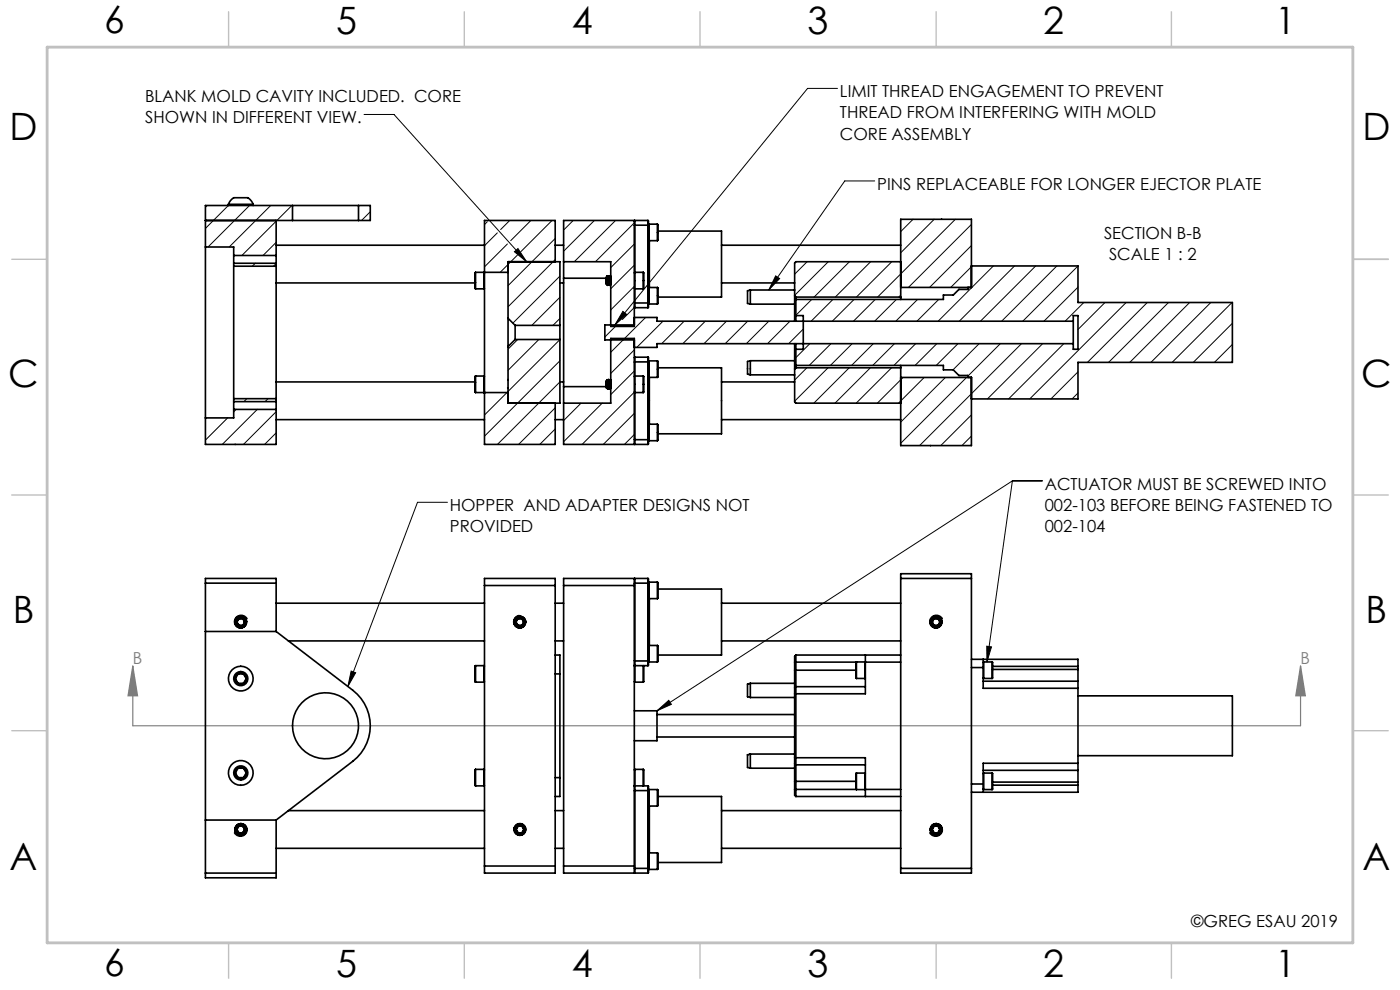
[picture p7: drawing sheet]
<svg xmlns="http://www.w3.org/2000/svg" width="297mm" height="210mm" viewBox="0 0 297 210" stroke-linecap="round" stroke-linejoin="round" font-family="sans-serif">
<g fill="none" stroke="#000" stroke-width=".21">
<path d="M177.7 18.8h-6.4l-40.9 50.1M77.2 24.3h6.4l28.1 31.2M185.6 38.4h-6.4l-16.1 23.1M109.1 53.4l.8-.7 1.8 2.8zM164.6 58.5l.8 .6-2.3 2.4zM132.1 66l.8 .7-2.5 2.2zM94.9 106.5h-6.3l-14.8 39.1M214.8 102h6.3M214.8 102l-75.4 48.8M214.8 102l-5.4 38.4M209.3 137.1l1 .1-.9 3.2zM74.5 142.4l.9 .3-1.6 2.9z"/>
<path d="M139.4 150.8l2.5-2.2 .5 .8z"/>
</g>
<path d="M28.2 141.3l1 6.3h-2zM28.2 141.3v12.7h247.7v-12.7M275.9 141.3l1 6.3h-2z" fill="none" stroke="#808080" stroke-width=".25"/>
<path d="M287 55h7.5M287 144.8v55.2h-187.2" fill="none" stroke="#c0c0c0" stroke-width=".35"/>
<g fill="none" stroke="#c0c0c0" stroke-width=".3">
<path d="M48.5 2.5v7.5M98.5 2.5v7.5M148.5 2.5v7.5M198.6 2.5v7.5M248.5 2.5v7.5M2.5 55h7.5M287 55h7.5M2.5 105h7.5M287 105h7.5M2.5 155h7.5M287 155h7.5M48.5 200v7.5"/>
<path d="M98.5 200v7.5M148.5 200v7.5M198.6 200v7.5M248.5 200v7.5"/>
</g>
<path d="M10 10h277v190h-277z" fill="none" stroke="#c0c0c0" stroke-width=".6"/>
<path d="M139.4 150.8l2.5-2.2 .5 .8zM209.3 137.1l1 .1-.9 3.2zM74.5 142.4l.9 .3-1.6 2.9zM132.1 66l.8 .7-2.5 2.2zM109.1 53.4l.8-.7 1.8 2.8zM164.6 58.5l.8 .6-2.3 2.4z" fill="#000"/>
<path d="M275.9 141.3l1 6.3h-2zM28.2 141.3l1 6.3h-2z" fill="#808080"/>
<g fill="none" stroke="#000" stroke-width=".35">
<path d="M43.6 52.4v36.2M43.6 46.8h18.5M43.6 52.4h6v1.8M48.5 43.3l.3-.6a1.42 1.42 0 0 1 1.6-.8h1.4a1.76 1.76 0 0 1 1.9 1.4M48.5 43.3h5.2M48.5 43.3v.3M49.6 56.5v28.1M49.6 54.2v1.6M49.6 55.8v.7M49.6 56.5h9M49.6 55.8h9M49.6 54.2h9"/>
<path d="M53.7 43.3v.3M58.6 56.5v28.1M58.6 54.2v1.6M58.6 46.8v7.4M58.6 55.8v.7M58.6 52h44.2M62.1 43.6h14M62.1 46.8h14M62.1 43.6h-18.5v8.8M62.1 43.6v3.2M76.1 43.6v3.2M76.1 43.6h2.5v3.2h-2.5"/>
<path d="M100.9 57.8v3.5M100.9 57.8h1.8M102.7 57.8v3.5M102.7 57.8l.1 .1M102.8 57.8v25.5M102.8 57.8h5M117.8 55.5v-8.7h-15v11M117.8 52h1.8M119.6 55.5v3.5M119.6 46.8h15v22.4h-5v-13.7h-10zM119.6 59v23M119.6 59h9"/>
<path d="M128.7 59l.1 .3M128.7 59l.1 1.3M128.7 59.5v.9M128.7 59.5v.8M128.7 59v.5M128.8 58.5l.1 .3M128.8 58.5l-.2 .4v1.3l.1 .2M128.8 58.6v.1M128.8 59.3l.1 1.2M128.8 58.7v.6M128.8 58.7l.2 1.8M128.9 58.7l.2 1.6"/>
<path d="M128.9 58.8l.2 1.5M128.9 58.8l.2-.3 .2 2M129.1 58.5h.1M129.1 58.5l.2 2M129.1 58.5l.2 .3M129.3 58.7l.2 1.6M129.3 58.8l.1 1.5M129.4 58.5l.2 1.6M129.4 58.5h.1M129.5 58.5l.1 .9M129.5 58.5l.1 .2M134.6 47.8h3"/>
<path d="M134.7 46.8v11M134.7 46.8h2.8M134.7 46.8l-.1 .1M134.7 57.8v3.5M134.7 57.8l-.1 .1M134.7 57.8h1.8M136.5 57.8v3.5M137.5 46.8v18.5M137.6 50.9l.1 .2M137.7 47.5v3.6M137.7 47.5l-.1 .2M137.7 51.1h1.8"/>
<path d="M137.7 47.5h1.8M137.8 51.1v9.9M139.5 47.5v3.6M139.6 49h13.5v14h-13.5M153.1 52h38M191.1 55.5h-22.3l-.2 .3v7M199.7 46.5h.1M206.1 56.4h22.6v7.8h32.7v12.7h-32.7v7.7h-22.6M58.6 60h42.2M100.9 79.8v3.5M100.9 79.8h1.8M100.9 61.3h1.8"/>
<path d="M102.7 79.8v3.5M102.7 79.8l.1 .1M102.8 61.2l-.1 .1M107.8 67.5v6M107.8 67.5v-12h11v13.5M107.8 67.5l1.5 1.5M109.3 69v3M109.3 72l-1.5 1.5M109.3 72h9.5M109.3 69h9.5M118.8 69v3M118.8 72v13.5h-11v-12"/>
<path d="M118.8 60h.8M128.7 60.3l.2 .2M128.7 60.3h.1M128.9 60.5h.1M129.1 60.3l.2 .2M129.1 60.3l-.1 .2M129.3 60.5h.1M129.4 60.3h.1M129.4 60.3l-.1 .2M129.5 60.3l.1 .1M129.6 71.8h5v22.5h-15v-8.8h10zM134.6 61.2l.1 .1"/>
<path d="M134.6 67.3h4.8v.8h88.3M134.6 68.9h-6.3v3.2h6.3M134.6 76.8h3M134.6 64.2h3M134.6 65.2l.1 .1M134.7 61.3v4M134.7 75.8v4M134.7 75.8h2.8M134.7 75.8l-.1 .1M134.7 65.3h2.8M134.7 79.8v3.5M134.7 79.8h1.8"/>
<path d="M134.7 79.8l-.1 .1M134.7 61.3h1.8M136.5 79.8v3.5M137.5 75.8v18.5M137.6 64.4l.1 .1M137.6 79.9l.1 .2M137.7 61v3.5M137.7 76.6v3.5M137.7 76.6h1.8M137.7 64.5h1.8M137.7 61h1.8M137.7 61l-.1 .1"/>
<path d="M137.7 76.6l-.1 .1M139.5 61v3.5M139.5 76.6v3.5M139.6 78h13.5v14h-13.5M153.1 60h15.5M159.2 76.5v3M159.2 76.5l-.6 .2v2.7l.6 .1M159.2 61.5v3M159.2 61.5l-.6 .2v2.7l.6 .1M159.2 76.5h9.4M159.2 79.5h9.4M159.2 61.5h9.4"/>
<path d="M159.2 64.5h9.4M168.6 72.9v5.4M168.6 62.8v5.3M168.6 78.3v7l.2 .2h22.3M168.6 62.8l.2 .2M168.8 63v.5M168.8 77.5v.5M168.8 72.9v1.2M168.8 66.9v1.2M168.8 77.5h31.3v1h2.1l1.2 1.1h1.9v.5h.8v14.4h-15v-16.5M168.8 63.5v3.4M168.8 74.1v3.4"/>
<path d="M168.8 78h22.3M168.8 63h22.3M168.8 78l-.2 .3M168.8 66.9h1.6v7.2h-1.6M191.1 63v.5M191.1 77.5v.5M191.1 61h15v-14.5h-15v16.5M205.3 61v.4h-1.9l-1.2 1.2h-2.1v.9h-31.3M227.7 68.1v4.8M227.7 68.1v-1.2h1v7.2h-1v-1.2M227.7 72.9h-88.3v.8h-4.8M49.6 85.2v1.6"/>
<path d="M49.6 84.6h9M49.6 86.8v1.8h-6M49.6 84.6v.6M49.6 86.8h9M49.6 85.2h9M49.9 94.3h.1M58.6 85.2v1.6M58.6 86.8v7.5h-15v-5.7M58.6 84.6v.6M58.6 81h42.2M58.6 89h44.2M100.9 83.3h1.8"/>
<path d="M102.8 83.3v11h15v-8.8M102.8 83.3h5M102.8 83.2l-.1 .1M107.7 82.3l.1 .1M107.7 80.5l.1 .1M117.8 89h1.8M118.8 81h.8M119.6 82v3.5M119.6 82h9M128.7 81l.2 1.5M128.7 81.5v.9M128.7 81.5v.8"/>
<path d="M128.7 81l.1 .3M128.7 81v.5M128.7 82.3h.1M128.8 80.5l.1 .3M128.8 80.5l-.2 .4v1.3l.1 .2M128.8 80.6v.1M128.8 80.7l.2 1.8M128.8 80.7v.6M128.8 81.3l.1 1.2M128.9 82.5h.1M128.9 80.7l.4 1.8M128.9 80.8l.2 1.5"/>
<path d="M129.1 80.6l-.2 .2M129.1 82.3h.1M129.1 82.3l-.1 .2M129.1 80.5l.2 2M129.1 80.5l.3 1.8M129.3 82.5h.1M129.3 80.7l.3 1.7M129.4 80.5l.2 1.6M129.4 80.5h.1M129.4 82.3h.1M129.4 82.3l-.1 .2M129.5 80.5l.1 .9"/>
<path d="M129.5 80.5l.1 .2M134.6 83.2l.1 .1M134.6 93.2h3M134.6 94.2l.1 .1M134.7 83.3v11M134.7 94.3h2.8M134.7 83.3h1.8M137.6 93.4l.1 .1M137.7 90v3.5M137.7 93.5h1.8M137.7 90h1.8M137.7 90l-.1 .1"/>
<path d="M137.7 80.1h1.8M137.8 80.1v9.9M139.5 90v3.5M153.1 81h15.5M153.1 89h38M191.1 80.1h15M197.4 94.5h.1M43.6 123.7v-1h15v1M43.6 123.7h15M43.6 123.7v61.5M43.6 134h15M50.2 132l.4 .7"/>
<path d="M50.2 132l.1 .4 .3 .3M50.6 131.2l-.4 .8M50.6 131.2l-.3 .3-.1 .5M50.6 132.7h.9M50.6 132.7l.5 .1 .4-.1M50.6 131.2l.5-.1 .4 .1M50.6 131.2h.9M51.5 131.2l.3 .3 .1 .5M51.5 131.2l.4 .8M51.9 132l-.4 .7M51.9 132l-.1 .4-.3 .3M52.3 132l-.1 .4-.6 .6"/>
<path d="M52.3 132l-.2 .5-.3 .4M52.3 131.7a1.2 1.2 0 0 0-1.6-.9 1.2 1.2 0 0 0-.7 1.7 1.2 1.2 0 0 0 1.8 .4M52.3 131.7v.3M52.3 131.7v.1M52.4 131.2a1.36 1.36 0 0 0-1.7-.7 1.36 1.36 0 0 0-.9 1.6 1.36 1.36 0 0 0 1.6 1l.4-.2M58.6 134l16.2 12.4a9.5 9.5 0 0 1 0 15.1l-16.2 12.5M58.6 128h44.2M58.6 123.7v10.3M61.2 136h41.6M102.8 124.2v-1.5h15v1.5M102.8 124.2h15M102.8 124.2v59.5"/>
<path d="M109.4 132l.1 .4 .3 .3M109.4 132l.4 .7M109.8 131.2l-.3 .3-.1 .5M109.8 131.2l-.4 .8M109.8 132.7h.9M109.8 132.7l.5 .1 .4-.1M109.8 131.2h.9M109.8 131.2l.5-.1 .4 .1M110.2 130.6a1.29 1.29 0 0 0-1.2 1.7 1.29 1.29 0 0 0 2 .6M110.7 131.2l.4 .8M110.7 131.2l.3 .3 .1 .5M111.1 132l-.4 .7"/>
<path d="M111.1 132l-.1 .4-.3 .3M111.5 132l-.1 .4-.5 .5M111.5 132l-.1 .3-.4 .6M111.5 131.7a1.2 1.2 0 0 0-1.6-.9 1.2 1.2 0 0 0-.7 1.7 1.2 1.2 0 0 0 1.8 .4M111.5 131.7v.3M117.8 139h1v4M117.8 136h1.8M117.8 128h1.8M117.8 124.2v59.5M119.6 124.2v-1.5h15v1.5M119.6 124.2h15M119.6 124.2v59.5"/>
<path d="M134.6 123.7h3M134.6 124.2v59.5M134.7 122.7h2.8M134.7 122.7l-.1 .1M134.7 122.7v18.5M137.5 122.7v18.5M137.6 126.9l.1 .1M137.7 123.5v3.5M137.7 136.9v3.5M137.7 127h1.8M137.7 123.5h1.8M137.7 123.5l-.1 .1"/>
<path d="M137.7 136.9l-.1 .1M137.7 136.9h1.8M137.8 127v9.9M139.5 123.5v3.5M139.5 136.9v3.5M139.6 125h13.5v14h-13.5M153.1 136h38M153.1 128h38M168.8 139v6.7M168.8 139a1.6 1.6 0 0 0-.2 1.5M168.8 139h22.3M183.6 139v8.2h-15"/>
<path d="M191.1 122.7v-1h15v1M191.1 122.7h15M191.1 122.7v61.5M197.7 132l.1 .4 .3 .3M197.7 132l.4 .7M198.1 131.2l-.4 .8M198.1 131.2l-.3 .3-.1 .5M198.1 131.2h.9M198.1 131.2l.5-.1 .4 .1M198.1 132.7h.9M198.1 132.7l.5 .1 .4-.1M199 131.2l.4 .8"/>
<path d="M199 131.2l.3 .3 .1 .5M199.4 132l-.4 .7M199.4 132l-.1 .4-.3 .3M199.8 132l-.1 .4-.5 .5M199.8 132l-.2 .5-.3 .4M199.8 131.7a1.2 1.2 0 0 0-1.6-.9 1.2 1.2 0 0 0-.7 1.7 1.2 1.2 0 0 0 1.8 .4M199.8 131.7v.3M199.8 131.7v.1M199.9 131.2a1.36 1.36 0 0 0-1.7-.7 1.36 1.36 0 0 0-.9 1.6 1.36 1.36 0 0 0 1.6 1l.4-.2M206.1 139.9h22.6v1.5M206.1 122.7v61.5M208.6 139.9v1.7"/>
<path d="M49.9 144l.6 1M49.9 144l.2 .5 .4 .5M50.5 143l-.4 .4-.2 .6M50.5 143l-.6 1M50.5 145h1.2M50.5 145l.6 .1 .6-.1M50.5 143h1.2M50.5 143l.6-.2 .6 .2M51.7 143l.4 .4 .1 .6M51.7 143l.5 1M52.2 144l-.5 1M52.2 144l-.1 .5-.4 .5"/>
<path d="M100.9 141.2v3.5M100.9 144.7h1.8M100.9 141.2h1.8M102.7 141.2v3.5M102.7 141.2l.1 .1M102.8 144.6l-.1 .1M117.8 143h1M118.8 143v22M134.6 150.8h4.8v6.3h-4.8M134.6 144.6l.1 .1M134.6 140.2h3M134.6 141.1l.1 .1"/>
<path d="M134.7 141.2h2.8M134.7 141.2v3.5M134.7 144.7h1.8M134.7 141.2l-.1 .1M136.5 141.2v3.5zM137.6 140.3l.1 .1M137.7 140.4h1.8M139.4 151.6h29.2M139.4 156.3h29.2M159.2 160v3M159.2 145v3M159.2 145l-.6 .1v2.7l.6 .2"/>
<path d="M159.2 160l-.6 .1M159.2 160h9.4M159.2 145h9.4M159.2 148h9.4M159.2 160h.1M168.6 145.9v1.3M168.6 142.2v3.7M168.6 140.5h22.5M168.6 140.5v1.7M168.6 147.2v13.5M168.6 142.2h13M168.8 145.7v16.5"/>
<path d="M168.8 145.7l-.2 .2M168.8 145.7h14.8M181.6 140.5l.1-.1v3.5zM181.7 143.9h1.8M183.6 140.5l-.1-.1v3.5M183.6 143.8l-.1 .1M206.1 141.6h2.5M208.6 143.8l.1 .1M208.6 144.5h20.1M208.6 141.6v4.4h20.1M208.7 140.4v3.5M208.7 140.4h1.8"/>
<path d="M208.7 143.9h1.8M208.7 140.4l-.1 .1M210.5 140.4v3.5M210.6 142h18.1M210.6 141.4h18.1M228.7 144.5v1.5M228.7 142v2.5M228.7 147.6h32.7v12.7h-32.7M228.7 141.4v.6M228.7 146v15.9M43.6 174h15M49.8 176l.1 .2"/>
<path d="M49.9 176v.2M49.9 164l.6 1M49.9 164l.2 .5 .4 .5M50.2 176l.4 .7M50.2 176l.1 .4 .3 .3M50.4 175a1.2 1.2 0 0 1 1.7 .4 1.2 1.2 0 0 1-.6 1.7 1.2 1.2 0 0 1-1.6-.9M50.4 175a1.35 1.35 0 0 1 2 1.2 1.35 1.35 0 0 1-2.1 1l-.5-.5M50.4 175l-.4 .4-.1 .6M50.5 163l-.4 .4-.2 .6M50.5 163l-.6 1M50.5 163h1.2M50.5 163l.6-.2 .6 .2"/>
<path d="M50.5 165h1.2M50.5 165l.6 .1 .6-.1M50.6 175.2l-.4 .8M50.6 175.2l-.3 .3-.1 .5M50.6 175.2h.9M50.6 175.2l.5-.1 .4 .1M50.6 176.7l.5 .1 .4-.1M50.6 176.7h.9M51 174.8a1.16 1.16 0 0 0-1.1 1.2M51.5 175.2l.4 .8M51.5 175.2l.3 .3 .1 .5M51.7 163l.4 .4 .1 .6"/>
<path d="M51.7 163l.5 1M51.9 176l-.4 .7M51.9 176l-.1 .4-.3 .3M52.2 164l-.5 1M52.2 164l-.1 .5-.4 .5M58.6 180h44.2M58.6 174v11.2M61.2 172h41.6M100.9 163.2v3.5M100.9 163.2h1.8M100.9 166.7h1.8M102.7 163.2v3.5"/>
<path d="M102.7 163.2l.1 .1M102.8 166.6l-.1 .1M109.1 175.5v.7M109.1 176v.2M109.5 176l.4 .7M109.5 176l.1 .4 .3 .3M109.6 175a1.2 1.2 0 0 1 1.8 .4 1.2 1.2 0 0 1-.7 1.7 1.2 1.2 0 0 1-1.6-.9M109.6 175l-.4 .6-.1 .4M109.7 175l-.5 .5-.1 .5M109.9 175.2l-.3 .3-.1 .5M109.9 175.2l-.4 .8M109.9 176.7h.9"/>
<path d="M109.9 176.7l.4 .1 .5-.1M109.9 175.2l.4-.1 .5 .1M109.9 175.2h.9M110.7 174.8l-.5-.1-.6 .3M110.8 175.2l.3 .3 .1 .5M110.8 175.2l.4 .8M111.2 176l-.4 .7M111.2 176l-.1 .4-.3 .3M117.8 172h1.8M117.8 180h1.8M117.8 165h1M118.8 165v4h-1"/>
<path d="M134.6 166.6l.1 .1M134.6 167.7h3M134.7 166.7h2.8M134.7 166.7v18.5M134.7 166.7l-.1 .1M134.7 163.2v3.5M134.7 163.2h1.8M134.7 163.2l-.1 .1M136.5 163.2v3.5zM137.5 166.7v18.5M137.6 170.9l.1 .1M137.7 167.5v3.5"/>
<path d="M137.7 167.5h1.8M137.7 167.5l-.1 .1M137.7 171h1.8M137.8 171v9.9M139.5 167.5v3.5M139.6 169h13.5v14h-13.5M153.1 172h38M153.1 180h38M158.6 160.1v2.7l.6 .2M158.6 160.1h.1M159.2 163h9.4M168.6 160.7v1.3"/>
<path d="M168.6 160.7h15v8.3M168.6 162v3.7M168.6 167.5v.2a1.34 1.34 0 0 0 .2 1.3M168.6 167.5h13M168.6 165.7v1.8M168.6 162l.2 .2M168.6 165.7h13M168.8 162.2v6.8M168.8 169h22.3M168.8 162.2h14.8M181.7 164v3.5M181.7 164h1.8"/>
<path d="M181.7 167.5h1.8M183.5 164v3.5M183.5 164l.1 .1M183.5 167.5h7.6M183.6 167.4l-.1 .1M197.3 176l.1 .2M197.4 176v.2M197.7 176l.4 .7M197.7 176l.1 .4 .3 .3M197.9 175a1.2 1.2 0 0 1 1.7 .4 1.2 1.2 0 0 1-.6 1.7 1.2 1.2 0 0 1-1.6-.9M197.9 175a1.35 1.35 0 0 1 2 1.2 1.35 1.35 0 0 1-2.1 1l-.5-.5M197.9 175l-.4 .4-.1 .6"/>
<path d="M198.1 175.2l-.4 .8M198.1 175.2l-.3 .3-.1 .5M198.1 175.2h.9M198.1 175.2l.5-.1 .4 .1M198.1 176.7h.9M198.1 176.7l.5 .1 .4-.1M198.5 174.8a1.16 1.16 0 0 0-1.1 1.2M199 175.2l.3 .3 .1 .5M199 175.2l.4 .8M199.4 176l-.1 .4-.3 .3M199.4 176l-.4 .7M206.1 166.3h2.5"/>
<path d="M208.6 166.3v1.8M208.6 167.4l.1 .1M208.6 163.4h20.1M208.7 164v3.5M208.7 164h1.8M208.7 167.5h1.8M208.7 164l-.1 .1M210.5 164v3.5M210.6 165.9h18.1M210.6 166.6h18.1M228.7 161.9v1.5M228.7 163.4v2.5"/>
<path d="M228.7 166.6v1.5h-22.6M228.7 161.9h-20.1v4.4M228.7 165.9v.7M43.6 185.2v1h15v-1M43.6 185.2h15M102.8 183.7v1.5h15v-1.5M102.8 183.7h15M119.6 183.7v1.5h15v-1.5M119.6 183.7h15M134.6 184.2h3M134.6 185.1l.1 .1M134.7 185.2h2.8"/>
<path d="M137.6 184.3l.1 .1M137.7 180.9v3.5M137.7 184.4h1.8M137.7 180.9h1.8M137.7 180.9l-.1 .1M139.5 180.9v3.5M191.1 184.2v1h15v-1M191.1 184.2h15"/>
<circle cx="51.1" cy="132" r="1.25"/>
<circle cx="51.1" cy="132" r=".75"/>
<circle cx="110.3" cy="132" r=".75"/>
<circle cx="110.3" cy="132" r="1.25"/>
<circle cx="198.6" cy="132" r="1.25"/>
<circle cx="198.6" cy="132" r=".75"/>
<circle cx="51.1" cy="144" r="1.5"/>
<circle cx="51.1" cy="144" r="2.62"/>
<circle cx="69.1" cy="154" r="7"/>
<circle cx="51.1" cy="176" r=".75"/>
<circle cx="51.1" cy="176" r="1.25"/>
<circle cx="51.1" cy="164" r="2.63"/>
<circle cx="51.1" cy="164" r="1.5"/>
<circle cx="110.3" cy="176" r="1.25"/>
<circle cx="110.3" cy="176" r=".75"/>
<circle cx="198.6" cy="176" r=".75"/>
<circle cx="198.6" cy="176" r="1.25"/>
</g>
<g fill="none" stroke="#000" stroke-width=".21">
<path d="M44 43.6l-.4 .4M48.4 43.6l-4.8 4.9M49.7 55.8l-.1 .1M52.9 43.6l-8.8 8.8M54.2 55.8l-.7 .7M57.4 43.6l-8.8 8.8M58.6 46.9l-7.3 7.3M58.6 51.4l-2.8 2.8M58.6 55.9l-.6 .6M61.9 43.6l-3.2 3.2M78.6 44.9l-1.9 1.9M103.4 47l-.6 .6"/>
<path d="M105.5 49.4l-2.7 2.7M107.6 51.8l-4.8 4.8M108.1 46.8l-1.9 1.9M109.8 54.1l-3.7 3.7M112.6 46.8l-4.3 4.2M117.1 46.8l-6.6 6.6M117.8 50.6l-10 10M117.8 55.1l-10 10M118.8 58.6l-10 9.9M121.6 46.8l-2 2M126.1 46.8l-6.5 6.5M130.6 46.8l-8.8 8.7"/>
<path d="M134.6 51.8l-5 5M134.6 56.3l-5 5M134.6 47.3l-8.3 8.2M171.2 55.5l-2.6 2.7M175.7 55.5l-7.1 7.2M180.2 55.5l-7.5 7.5M184.7 55.5l-7.5 7.5M189.2 55.5l-7.5 7.5M193.7 46.5l-2.6 2.6M198.2 46.5l-7.1 7.1M202.7 46.5l-16.5 16.5M206.1 47.6l-13.4 13.4"/>
<path d="M206.1 52.1l-8.9 8.9M206.2 56.4l-4.5 4.6M210.7 56.4l-11.7 11.7M215.2 56.4l-11.7 11.7M219.7 56.4l-11.7 11.7M224.2 56.4l-11.7 11.7M228.7 56.4l-11.7 11.7M109.8 72l-2 2.1M114.3 72l-6.5 6.6M118.8 67.6l-1.5 1.4M118.8 72l-11 11M118.8 76.5l-16 16"/>
<path d="M118.8 63.1l-6 5.9M130.7 69.1l-2.4 2.4M134.6 60.7l-5 5M134.6 65.2l-2.6 2.6M134.6 74.2l-5 5M134.6 78.7l-5 5M136.9 67.3l-7.3 7.4M140.6 68.1l-5.5 5.6M145.1 68.1l-4.7 4.8M149.6 68.1l-4.7 4.8M154.1 68.1l-4.7 4.8M158.6 68.1l-4.8 4.8"/>
<path d="M163.1 68.1l-4.8 4.8M167.6 68.1l-4.8 4.8M170.4 69.8l-3.1 3.1M171.2 78l-2.6 2.6M171.8 72.9l-3 3M172.2 63.5l-3.4 3.4M175.7 78l-7.1 7.1M176.3 72.9l-4.6 4.6M176.7 63.5l-4.6 4.6M180.2 78l-7.5 7.5M180.8 72.9l-4.6 4.6M181.2 63.5l-4.6 4.6"/>
<path d="M184.6 78l-7.5 7.5M185.3 72.9l-4.6 4.6M185.7 63.5l-4.6 4.6M189.1 78l-7.5 7.5M189.8 72.9l-4.7 4.6M190.2 63.5l-4.7 4.6M191.1 62.6l-.4 .4M194.3 72.9l-4.7 4.6M194.7 63.5l-4.7 4.6M198.7 72.9l-4.6 4.6M199.1 63.5l-4.6 4.6M203.2 72.9l-4.6 4.6"/>
<path d="M207.7 72.9l-5.5 5.6M212.2 72.9l-6.9 6.9M216.7 72.9l-21.6 21.6M221.2 72.9l-11.7 11.7M225.7 72.9l-11.7 11.7M228.7 60.9l-7.2 7.2M228.7 78.9l-5.8 5.7M229.9 64.2l-3.9 3.9M234.4 64.2l-5.7 5.7M238.9 64.2l-20.4 20.4M243.4 64.2l-12.7 12.7M247.9 64.2l-12.7 12.7"/>
<path d="M252.4 64.2l-12.7 12.7M256.9 64.2l-12.7 12.7M261.4 64.2l-12.7 12.7M261.4 68.6l-8.3 8.3M261.4 73.1l-3.8 3.8M43.8 88.6l-.2 .3M48.3 88.6l-4.7 4.8M50.1 86.8l-.5 .6M52.4 84.6l-.7 .6M54.6 86.8l-7.4 7.5M56.9 84.6l-.7 .6M58.6 87.3l-6.9 7"/>
<path d="M58.6 91.8l-2.5 2.5M103.1 83.3l-.3 .2M107.6 83.3l-4.8 4.7M117.8 86.5l-7.8 7.8M117.8 91l-3.3 3.3M118.8 81l-13.3 13.3M118.8 85.5h.1M123.3 85.5l-3.7 3.7M127.8 85.5l-8.2 8.2M134.6 83.2l-11.1 11.1M134.6 87.7l-6.6 6.6M134.6 92.2l-2.1 2.1"/>
<path d="M191.6 80.1l-5.5 5.4M196.1 80.1l-5.5 5.4M200.6 80.1l-9.5 9.4M205 80.1l-13.9 13.9M206.1 88l-6.5 6.5M206.1 92.5l-2 2M228.7 83.4l-1.3 1.2"/>
</g>
<g font-size="8">
<text x="22.1" y="7.1">6</text>
<text x="71.3" y="7.1">5</text>
<text x="121.3" y="7.1">4</text>
<text x="171.3" y="7.1">3</text>
<text x="221.3" y="7.1">2</text>
<text x="270.5" y="7.1">1</text>
<text x="2" y="29.6">D</text>
<text x="289" y="29.6">D</text>
<text x="1.8" y="82.1">C</text>
<text x="288.8" y="82.1">C</text>
<text x="2.7" y="132.1">B</text>
<text x="289.7" y="132.1">B</text>
<text x="2" y="184.6">A</text>
<text x="289" y="184.6">A</text>
<text x="22.1" y="207.1">6</text>
<text x="71.3" y="207.1">5</text>
<text x="121.3" y="207.1">4</text>
<text x="171.3" y="207.1">3</text>
<text x="221.3" y="207.1">2</text>
<text x="270.5" y="207.1">1</text>
</g>
<g font-size="3.5">
<text x="30.8" y="21.6">BLANK MOLD CAVITY INCLUDED. CORE</text>
<text x="178.2" y="20.6">LIMIT THREAD ENGAGEMENT TO PREVENT</text>
<text x="30.8" y="26.1">SHOWN IN DIFFERENT VIEW.</text>
<text x="178.2" y="25.1">THREAD FROM INTERFERING WITH MOLD</text>
<text x="178.2" y="29.6">CORE ASSEMBLY</text>
<text x="186.1" y="40.2">PINS REPLACEABLE FOR LONGER EJECTOR PLATE</text>
<text x="234.2" y="50.6">SECTION B-B</text>
<text x="235.3" y="55.2">SCALE 1 : 2</text>
<text x="221.6" y="103.9">ACTUATOR MUST BE SCREWED INTO</text>
<text x="95.4" y="108.4">HOPPER AND ADAPTER DESIGNS NOT</text>
<text x="95.4" y="112.9">PROVIDED</text>
<text x="221.6" y="108.4">002-103 BEFORE BEING FASTENED TO</text>
<text x="221.6" y="112.9">002-104</text>
<text x="252.7" y="196.6">©GREG ESAU 2019</text>
</g>
<g font-size="3.5" fill="#808080">
<text x="28.2" y="140.8">B</text>
<text x="275.9" y="140.8">B</text>
</g>
</svg>
